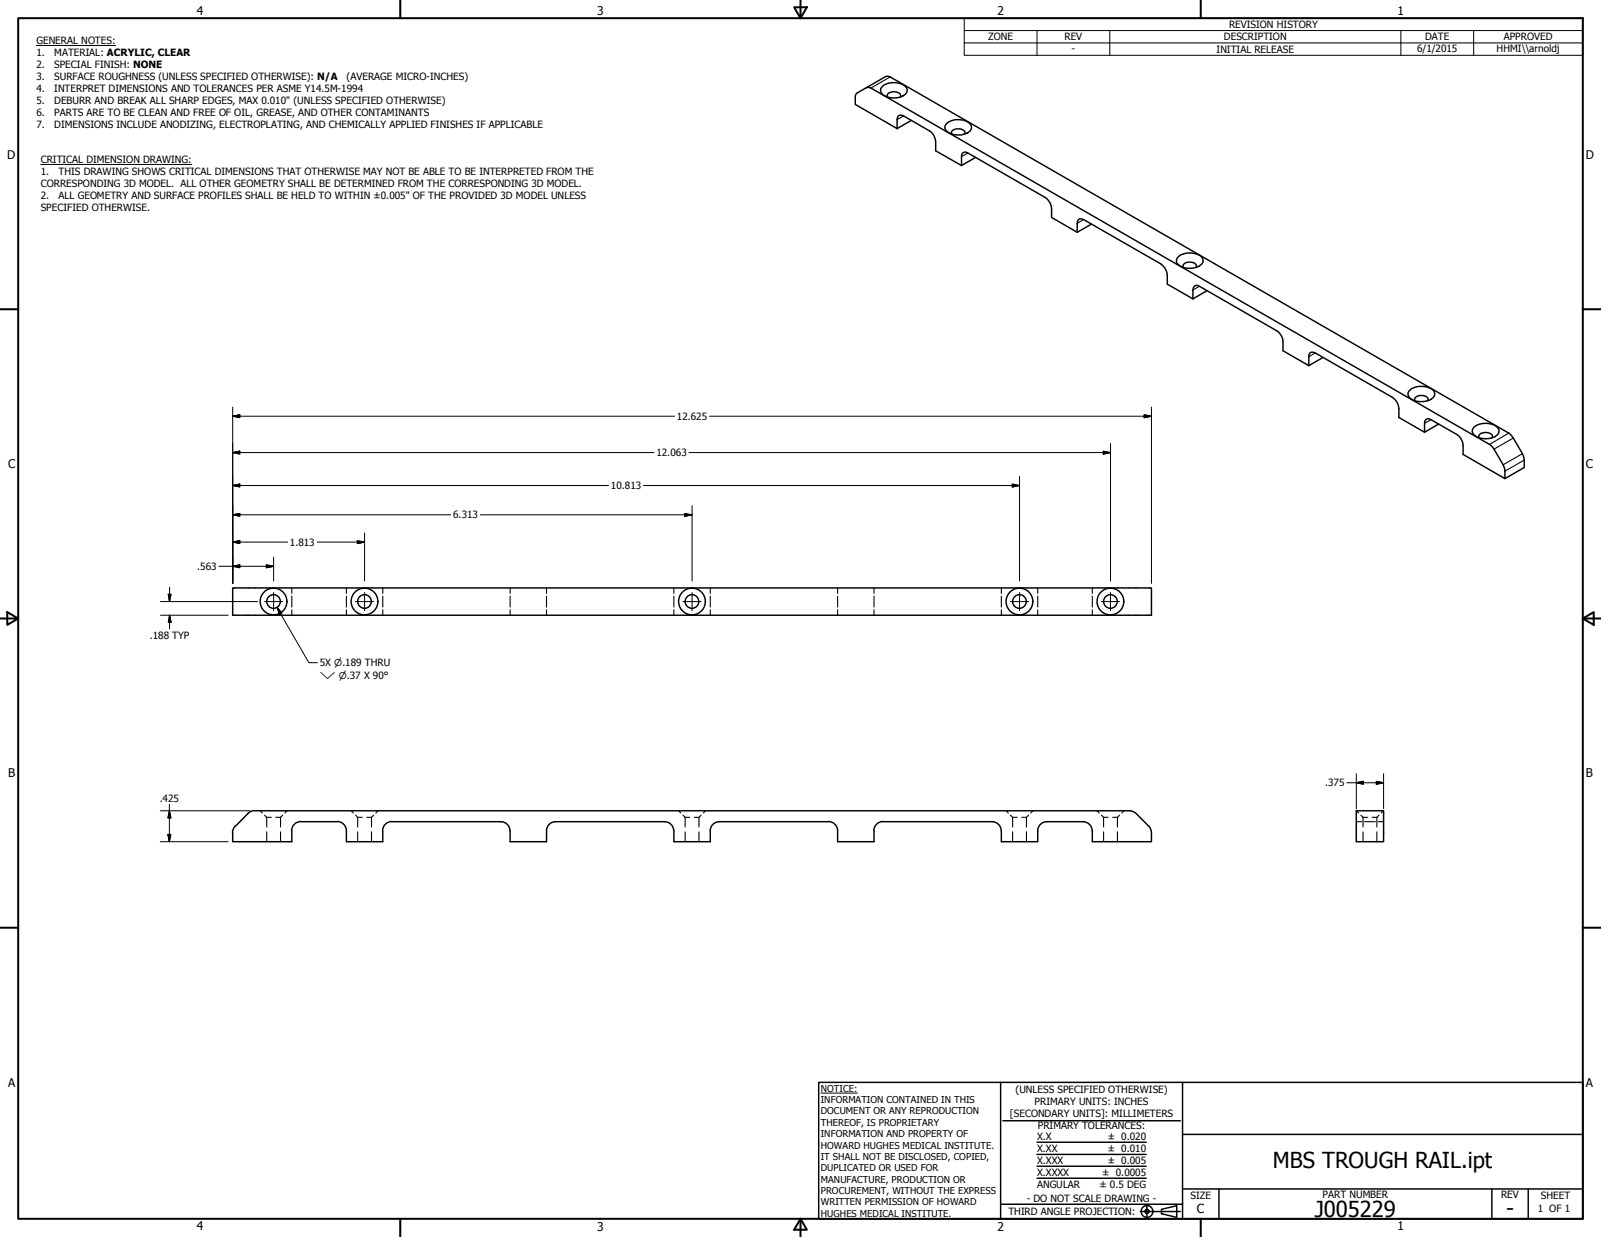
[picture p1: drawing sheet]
<svg xmlns="http://www.w3.org/2000/svg" width="559mm" height="432mm" viewBox="0 0 559 432" stroke-linecap="round" stroke-linejoin="round" font-family="sans-serif">
<!-- layer: Hidden (ANSI) -->
<g fill="none" stroke="#000" stroke-width=".38">
<path d="M101.9 205.2v1.9M101.9 208.1v3.8M101.9 212.9v1.9M120.9 205.2v1.9M120.9 208.1v3.8M120.9 212.9v1.9M133.6 205.2v1.9M133.6 208.1v3.8M133.6 212.9v1.9M178.1 205.2v1.9M178.1 208.1v3.8M178.1 212.9v1.9"/>
<path d="M190.8 205.2v1.9M190.8 208.1v3.8M190.8 212.9v1.9M235.2 205.2v1.9M235.2 208.1v3.8M235.2 212.9v1.9M247.9 205.2v1.9M247.9 208.1v3.8M247.9 212.9v1.9M292.4 205.2v1.9M292.4 208.1v3.8M292.4 212.9v1.9"/>
<path d="M305.1 205.2v1.9M305.1 208.1v3.8M305.1 212.9v1.9M349.5 205.2v1.9M349.5 208.1v3.8M349.5 212.9v1.9M362.2 205.2v1.9M362.2 208.1v3.8M362.2 212.9v1.9M381.3 205.2v1.9M381.3 208.1v3.8M381.3 212.9v1.9"/>
<path d="M90.8 283l.8 .8M92.3 284.5l.8 .8M93.1 285.3h1.6M93.1 285.3v3.4M93.1 290.4v3.4M96.3 285.3h1.6M97.9 285.3v3.4M97.9 290.4v3.4M98.7 284.5l-.8 .8M100.2 283l-.8 .8M122.6 283l.7 .8M124.1 284.5l.7 .8"/>
<path d="M124.8 285.3h1.6M124.8 285.3v3.4M124.8 290.4v3.4M128 285.3h1.7M129.7 285.3v3.4M129.7 290.4v3.4M130.4 284.5l-.7 .8M132 283l-.8 .8M236.9 283l.7 .8M238.4 284.5l.7 .8M239.1 285.3h1.6M239.1 285.3v3.4"/>
<path d="M239.1 290.4v3.4M242.3 285.3h1.7M244 285.3v3.4M244 290.4v3.4M244.7 284.5l-.7 .8M246.3 283l-.8 .8M351.2 283l.7 .8M352.7 284.5l.7 .8M353.4 285.3h1.6M353.4 285.3v3.4M353.4 290.4v3.4M356.6 285.3h1.7"/>
<path d="M358.3 285.3v3.4M358.3 290.4v3.4M359 284.5l-.7 .8M360.6 283l-.8 .8M382.9 283l.8 .8M384.4 284.5l.8 .8M385.2 285.3h1.6M385.2 285.3v3.4M385.2 290.4v3.4M388.4 285.3h1.6M390 285.3v3.4M390 290.4v3.4"/>
<path d="M390.8 284.5l-.8 .8M392.3 283l-.8 .8M473.4 286.8h1.9M473.5 283l.7 .8M475 284.5l.7 .8M475.7 285.3h1.6M475.7 285.3v3.4M475.7 290.4v3.4M476.2 286.8h3.9M478.9 285.3h1.7M480.6 285.3v3.4M480.6 290.4v3.4"/>
<path d="M481 286.8h1.9M481.3 284.5l-.7 .8M482.9 283l-.8 .8"/>
</g>
<!-- layer: Visible (ANSI) -->
<g fill="none" stroke="#000" stroke-width=".51">
<path d="M298.5 33.9v2.5l14.6 8.5M299.2 32.4l3.2-1.8 1.6 .1 215.9 124.4M307.9 30.2a6.4 6.4 0 0 1 8.5 .4 1.93 1.93 0 0 1-1.1 2.8 6.5 6.5 0 0 1-7.7-1l-.2-1.5zM309.1 26.7l1.6 .2 215.9 124.3M309.8 33.9l-.2-.6a2.79 2.79 0 0 1 4.8 0l-.1 .6M313.1 44.9l.1-3.9a1.31 1.31 0 0 1 2.1-.6l9.1 5.3a4.5 4.5 0 0 1 2.2 3.8v3.1l9 5.2M318.1 42l-5 2.9M330.3 43.2a6.6 6.6 0 0 1 8.5 .3 1.97 1.97 0 0 1-1 2.9 6.8 6.8 0 0 1-7.7-1l-.3-.8zM332.2 46.8l-.2-.5a2.85 2.85 0 0 1 4.9 0l-.2 .5M335.6 57.8v-3.1a1.34 1.34 0 0 1 .6-1.5 1.34 1.34 0 0 1 1.6 .2l26.9 15.5a5.1 5.1 0 0 1 2.3 3.9v3.1l9 5.2M340.6 54.9l-5 2.9M380.9 78.2l-4.9 2.9"/>
<path d="M376 81.1v-3.1a1.39 1.39 0 0 1 .6-1.4 1.39 1.39 0 0 1 1.6 0l27 15.5a6.6 6.6 0 0 1 2.2 7.1l9 5.1v-3.1a1.39 1.39 0 0 1 .7-1.4 1.39 1.39 0 0 1 1.6 .1l26.9 15.5a4.8 4.8 0 0 1 2.2 3.9v3.1l9 5.2 .1-3.8a1.35 1.35 0 0 1 2.1-.6l27 15.5a6.4 6.4 0 0 1 2.3 7l8.9 5.2v-3.1a1.36 1.36 0 0 1 .7-1.5 1.36 1.36 0 0 1 1.5 .2l9 5.1a4.8 4.8 0 0 1 2.3 3.9v3.1l14.6 8.5v-2.6M411.2 89.7a6.6 6.6 0 0 1 8.5 .3 1.97 1.97 0 0 1-1.1 2.9 6.9 6.9 0 0 1-7.8-1l-.2-.7zM413 93.3l-.1-.5a2.79 2.79 0 0 1 4.7 0l-.1 .5M492 136.3a6.6 6.6 0 0 1 8.5 .3 1.97 1.97 0 0 1-1.1 2.8 6.9 6.9 0 0 1-7.7-.9l-.2-1.5zM493.8 139.9l-.1-.5a2.79 2.79 0 0 1 4.8 0l-.2 .5M514.4 149.2a6.5 6.5 0 0 1 8.5 .3 1.97 1.97 0 0 1-1.1 2.9 6.7 6.7 0 0 1-7.6-1l-.4-.7zM516.3 152.8l-.2-.5a2.05 2.05 0 0 1 2.4-1.4 2.16 2.16 0 0 1 2.5 1.4l-.2 .5M521.5 156.8l3.1 5.4M528.2 152.9l3.2 5.5M532 160.6v2.6l-6.7 3.9M81.2 205.2h320.7v9.6h-320.7zM82.1 288.4l-.8 1.3-.1 1"/>
<path d="M86.6 283.9l-4.4 4.5M88.9 283l-1.5 .3-.8 .6M88.9 283h305.3l1 .2 1.3 .7 4.8 4.9 .6 1.4v3.6h-20.6v-3.8M101.9 290v3.8h-20.7v-3.2M105 286.8a3.2 3.2 0 0 0-3.2 3.2M105 286.8h12.7M117.7 286.8a3.2 3.2 0 0 1 3.2 3.2M120.9 290v3.8h12.7v-3.8M136.7 286.8a3.2 3.2 0 0 0-3.2 3.2M136.8 286.8h38a3.1 3.1 0 0 1 3.2 3.2M178.1 290v3.8h12.7v-3.8M190.8 290a3.1 3.1 0 0 1 3.1-3.2h38.1a3.1 3.1 0 0 1 3.1 3.2"/>
<path d="M235.2 290v3.8h12.7v-3.8M289.1 286.8a3.2 3.2 0 0 1 3.3 3.2M289.2 286.8h-38.2a3.1 3.1 0 0 0-3.1 3.2M292.4 290v3.8h12.7v-3.8M308.2 286.8a3.2 3.2 0 0 0-3.2 3.2M308.2 286.8h38.1a3.1 3.1 0 0 1 3.1 3.2M349.5 290v3.8h12.7v-3.8M362.2 290a3.1 3.1 0 0 1 3.1-3.2h12.8a3.1 3.1 0 0 1 3.1 3.2M473.4 283h9.5v10.8h-9.5z"/>
<circle cx="95.5" cy="210" r="4.7"/>
<circle cx="95.5" cy="210" r="2.38"/>
<circle cx="127.2" cy="210" r="4.7"/>
<circle cx="127.2" cy="210" r="2.38"/>
<circle cx="241.5" cy="210" r="4.7"/>
<circle cx="241.5" cy="210" r="2.38"/>
<circle cx="355.8" cy="210" r="4.7"/>
<circle cx="355.8" cy="210" r="2.38"/>
<circle cx="387.6" cy="210" r="4.7"/>
<circle cx="387.6" cy="210" r="2.38"/>
</g>
<!-- layer: Visible Narrow (ANSI) -->
<path d="M310.7 26.9l-6.7 3.8M315.3 40.4l-2.2 1.4M337.8 53.4l-2.2 1.3M378.2 76.6l-2.2 1.4M418.7 99.9l-2.3 1.3M459 123.2l-2.2 1.3M499.5 146.5l-2.3 1.3M526.6 151.2l-6.7 3.9M528.2 152.9l-6.7 3.9M531.4 158.4l-6.8 3.8M532 160.6l-6.7 3.9" fill="none" stroke="#000" stroke-width=".38"/>
<path d="M299.2 32.4l-.6 .9-.1 .6M309.1 26.7l-6.7 3.9M421.3 101.5l-4.9 2.8M461.8 124.8l-5 2.8M502.2 148l-5 2.9M519.9 155.1l1.6 1.7M526.6 151.2l1.6 1.7M531.4 158.4l.6 2.2M524.6 162.2l.7 2.3" fill="none" stroke="#000" stroke-width=".51"/>
<!-- layer: Border (ANSI) -->
<g fill="none" stroke="#000" stroke-width=".7">
<path d="M6.3 6.3h546.1v419.1h-546.1zM139.7 0v6.3M277.2 2.5h4.4l-2.2 3.8zM279.4 0v6.3M419.1 0v6.3M0 107.9h6.3M552.4 107.9h6.4M0 215.9h6.3M2.5 213.7l3.8 2.2-3.8 2.2zM552.4 215.9l3.9-2.2v4.4zM552.4 215.9h6.4M0 323.8h6.3"/>
<path d="M552.4 323.8h6.4M139.7 425.4v6.4M279.4 425.4l2.2 3.9h-4.4zM279.4 425.4v6.4M419.1 425.4v6.4"/>
</g>
<!-- layer: Title (ANSI) -->
<g fill="none" stroke="#000" stroke-width=".51">
<path d="M285.8 377.8h266.6v47.6h-266.6zM349.2 377.8v47.6M412.7 377.8v47.6M350 391.2h62M361.9 398.7h38.1M412.7 396h139.7M361.9 411.3h38.1M361.9 407.1h38.1M361.9 403h38.1M412.7 415h139.7M425.4 415v10.4M520.7 415v10.4"/>
<path d="M533.4 415v10.4M349.2 420.4h63.5M398 422.9h14M400.3 420.6v4.6M405.4 422.1l5.3-1.2v4l-5.3-1.2z"/>
<circle cx="400.3" cy="422.9" r="2.06"/>
<circle cx="400.3" cy="422.9" r=".73"/>
</g>
<path d="M286.5 381.6h12.8" fill="none" stroke="#000" stroke-width=".35"/>
<!-- layer: Symbol (ANSI) -->
<path d="M12.7 15.9h27.7M336.5 10.7v-4.4h215.9v4.4M336.5 15h215.9M361.9 10.7v8.6M387.3 10.7v8.6M488.9 10.7v8.6M514.3 10.7v8.6M552.4 10.7h-215.9v4.3M552.4 10.7v8.6h-215.9v-4.3M14.2 57.4h52.7M96.7 212l1.7 2-.9 .4zM96.7 212l11.1 19.3h3" fill="none" stroke="#000" stroke-width=".35"/>
<!-- layer: Center Mark (ANSI) -->
<path d="M92.3 210h6.4M95.5 206.8v6.4M124.1 210h6.3M127.3 206.8v6.4M238.4 210h6.3M241.6 206.8v6.4M352.7 210h6.3M355.9 206.8v6.4M384.4 210h6.4M387.6 206.8v6.4" fill="none" stroke="#000" stroke-width=".35"/>
<!-- layer: Dimension (ANSI) -->
<g fill="none" stroke="#000" stroke-width=".35">
<path d="M81.2 158l2.5-.5v1zM81.2 145.3l2.5-.5v1zM81.2 142.1v61.5M81.2 158h147.1M81.2 145.3h154.3M240.5 158h147.1M247.6 145.3h154.3M385.1 157.5l2.5 .5-2.5 .5zM387.6 154.8v48M399.4 144.8l2.5 .5-2.5 .5zM401.9 142.1v61.5M81.2 179.7l2.5-.4v.9z"/>
<path d="M81.2 169.5l2.5-.5v1zM81.2 179.7h76.2M81.2 169.5h131.2M167.6 179.7h74M224.6 169.5h131.3M239 179.3l2.6 .4-2.6 .5zM241.6 176.5v26.3M353.3 169l2.6 .5-2.6 .5zM355.9 166.3v36.5M76.4 197.7h19.1M81.2 197.7l2.5-.5v1zM81.2 189.2l2.5-.5v1z"/>
<path d="M81.2 189.2h19.2M93 197.2l2.5 .5-2.5 .5zM95.5 194.5v8.3M110.7 189.2h16.6M124.7 188.7l2.6 .5-2.6 .5zM127.3 186.1v16.7M56 214.8h23.6M56 210h33.9M58.7 207.5h1l-.5 2.5zM59.2 214.8l.5 2.4h-1zM59.2 205v5M59.2 214.8v4.7"/>
<path d="M470.1 273.2h12.8M473.4 273.2l2.5-.5v1zM473.4 270.1v12.2M480.4 272.7l2.5 .5-2.5 .5zM482.9 270.1v12.2M55.9 293.8h23.7M55.9 283h31.4M58.6 291.3h1l-.5 2.5zM59.1 283l.5 2.5h-1zM59.1 280.7v13.1"/>
</g>
<g fill="#000" stroke="#000" stroke-width=".35">
<path d="M81.2 158l2.5-.5zM81.2 158l2.5-.5v1zM81.2 145.3l2.5-.5zM81.2 145.3l2.5-.5v1zM385.1 158.5l2.5-.5zM385.1 157.5l2.5 .5-2.5 .5zM399.4 145.8l2.5-.5zM399.4 144.8l2.5 .5-2.5 .5zM81.2 179.7l2.5-.4zM81.2 179.7l2.5-.4v.9zM81.2 169.5l2.5-.5zM81.2 169.5l2.5-.5v1z"/>
<path d="M353.3 170l2.6-.5zM353.3 169l2.6 .5-2.6 .5zM81.2 197.7l2.5-.5zM81.2 197.7l2.5-.5v1zM81.2 189.2l2.5-.5zM81.2 189.2l2.5-.5v1zM93 198.2l2.5-.5zM93 197.2l2.5 .5-2.5 .5zM124.7 189.7l2.6-.5zM124.7 188.7l2.6 .5-2.6 .5zM239 180.2l2.6-.5zM239 179.3l2.6 .4-2.6 .5z"/>
<path d="M58.7 207.5l.5 2.5zM58.7 207.5h1l-.5 2.5zM59.2 214.8l.5 2.4zM59.2 214.8l.5 2.4h-1zM473.4 273.2l2.5-.5zM473.4 273.2l2.5-.5v1zM480.4 273.7l2.5-.5zM480.4 272.7l2.5 .5-2.5 .5zM58.6 291.3l.5 2.5zM58.6 291.3h1l-.5 2.5zM59.1 283l.5 2.5zM59.1 283l.5 2.5h-1z"/>
</g>
<!-- layer: Symbol (ANSI) -->
<path d="M96.7 212l1.7 2zM96.7 212l1.7 2-.9 .4z" fill="#000" stroke="#000" stroke-width=".35"/>
<g font-size="7.7">
<text x="444.3" y="407.6">MBS TROUGH RAIL.ipt</text>
<text x="458.9" y="424.8">J005229</text>
<text x="525.7" y="424.4">-</text>
</g>
<text font-size="4.4" x="417.8" y="423.5">C</text>
<g font-size="4.2">
<text x="68.7" y="5.3">4</text>
<text x="208.4" y="5.3">3</text>
<text x="348.1" y="5.3">2</text>
<text x="487.8" y="5.3">1</text>
<text x="2.5" y="55.5">D</text>
<text x="553.5" y="55.5">D</text>
<text x="2.8" y="163.4">C</text>
<text x="553.5" y="163.4">C</text>
<text x="2.9" y="271.4">B</text>
<text x="553.5" y="271.4">B</text>
<text x="2.8" y="379.3">A</text>
<text x="553.5" y="379.3">A</text>
<text x="68.7" y="429.5">4</text>
<text x="208.4" y="429.6">3</text>
<text x="348.1" y="429.6">2</text>
<text x="487.8" y="429.5">1</text>
</g>
<g font-size="3.5">
<text x="429" y="9.8">REVISION HISTORY</text>
<text x="12.7" y="15.3">GENERAL NOTES:</text>
<text x="344.9" y="14.1">ZONE</text>
<text x="371.5" y="14.1">REV</text>
<text x="427.2" y="14.1">DESCRIPTION</text>
<text x="497.4" y="14.1">DATE</text>
<text x="524.9" y="14.1">APPROVED</text>
<text x="12.7" y="19.5">1.</text>
<text x="12.7" y="23.7">2.</text>
<text x="18.9" y="19.5">MATERIAL: ACRYLIC, CLEAR</text>
<text x="18.9" y="23.7">SPECIAL FINISH: NONE</text>
<text x="374" y="18.3">-</text>
<text x="424.6" y="18.4">INITIAL RELEASE</text>
<text x="494.6" y="18.2">6/1/2015</text>
<text x="522.4" y="18.1">HHMI\\arnoldj</text>
<text x="12.7" y="27.8">3.</text>
<text x="18.9" y="27.8">SURFACE ROUGHNESS (UNLESS SPECIFIED OTHERWISE): N/A</text>
<text x="121" y="27.8">(AVERAGE MICRO-INCHES)</text>
<text x="12.7" y="32">4.</text>
<text x="18.9" y="32">INTERPRET DIMENSIONS AND TOLERANCES PER ASME Y14.5M-1994</text>
<text x="12.7" y="36.2">5.</text>
<text x="12.7" y="40.4">6.</text>
<text x="18.9" y="36.2">DEBURR AND BREAK ALL SHARP EDGES, MAX 0.010&quot; (UNLESS SPECIFIED OTHERWISE)</text>
<text x="18.9" y="40.4">PARTS ARE TO BE CLEAN AND FREE OF OIL, GREASE, AND OTHER CONTAMINANTS</text>
<text x="12.7" y="44.6">7.</text>
<text x="18.9" y="44.6">DIMENSIONS INCLUDE ANODIZING, ELECTROPLATING, AND CHEMICALLY APPLIED FINISHES IF APPLICABLE</text>
<text x="14.2" y="56.8">CRITICAL DIMENSION DRAWING:</text>
<text x="14.2" y="61">1.</text>
<text x="14.2" y="65.2">CORRESPONDING 3D MODEL. ALL OTHER GEOMETRY SHALL BE DETERMINED FROM THE CORRESPONDING 3D MODEL.</text>
<text x="20.4" y="61">THIS DRAWING SHOWS CRITICAL DIMENSIONS THAT OTHERWISE MAY NOT BE ABLE TO BE INTERPRETED FROM THE</text>
<text x="14.2" y="69.4">2.</text>
<text x="20.4" y="69.4">ALL GEOMETRY AND SURFACE PROFILES SHALL BE HELD TO WITHIN ±0.005&quot; OF THE PROVIDED 3D MODEL UNLESS</text>
<text x="14.2" y="73.6">SPECIFIED OTHERWISE.</text>
<text x="236.2" y="146.6">12.625</text>
<text x="229.1" y="159.3">12.063</text>
<text x="213.2" y="170.8">10.813</text>
<text x="158.2" y="181">6.313</text>
<text x="101.2" y="190.5">1.813</text>
<text x="68.8" y="198.9">.563</text>
<text x="52.3" y="222.9">.188 TYP</text>
<text x="111.6" y="232.6">5X ⌀.189 THRU</text>
<text x="462.5" y="274.5">.375</text>
<text x="55.8" y="279.8">.425</text>
<text x="354.5" y="381.6">(UNLESS SPECIFIED OTHERWISE)</text>
<text x="352.5" y="390">[SECONDARY UNITS]: MILLIMETERS</text>
<text x="361.1" y="385.8">PRIMARY UNITS: INCHES</text>
<text x="362.3" y="394.1">PRIMARY TOLERANCES:</text>
<text x="361.9" y="397.9">X.X</text>
<text x="386.7" y="398">± 0.020</text>
<text x="361.9" y="402.1">X.XX</text>
<text x="361.9" y="406.3">X.XXX</text>
<text x="386.7" y="402.1">± 0.010</text>
<text x="386.7" y="406.3">± 0.005</text>
<text x="361.9" y="410.5">X.XXXX</text>
<text x="384.7" y="410.5">± 0.0005</text>
<text x="358.4" y="419.7">- DO NOT SCALE DRAWING -</text>
<text x="361.9" y="414.6">ANGULAR</text>
<text x="383.8" y="414.7">± 0.5 DEG</text>
<text x="415.5" y="418.4">SIZE</text>
<text x="461.6" y="418.3">PART NUMBER</text>
<text x="523.9" y="418.3">REV</text>
<text x="537.8" y="418.4">SHEET</text>
<text x="352" y="424.2">THIRD ANGLE PROJECTION:</text>
<text x="536.7" y="423.2">1 OF 1</text>
</g>
<g font-size="3.3">
<text x="111.6" y="237">⌵ ⌀.37 X 90°</text>
<text x="286.5" y="381.1">NOTICE:</text>
<text x="286.5" y="385">INFORMATION CONTAINED IN THIS</text>
<text x="286.5" y="389">DOCUMENT OR ANY REPRODUCTION</text>
<text x="286.5" y="392.9">THEREOF, IS PROPRIETARY</text>
<text x="286.5" y="396.9">INFORMATION AND PROPERTY OF</text>
<text x="286.5" y="400.9">HOWARD HUGHES MEDICAL INSTITUTE.</text>
<text x="286.5" y="404.9">IT SHALL NOT BE DISCLOSED, COPIED,</text>
<text x="286.5" y="408.9">DUPLICATED OR USED FOR</text>
<text x="286.5" y="412.8">MANUFACTURE, PRODUCTION OR</text>
<text x="286.5" y="416.8">PROCUREMENT, WITHOUT THE EXPRESS</text>
<text x="286.5" y="420.8">WRITTEN PERMISSION OF HOWARD</text>
<text x="286.5" y="424.8">HUGHES MEDICAL INSTITUTE.</text>
</g>
</svg>
